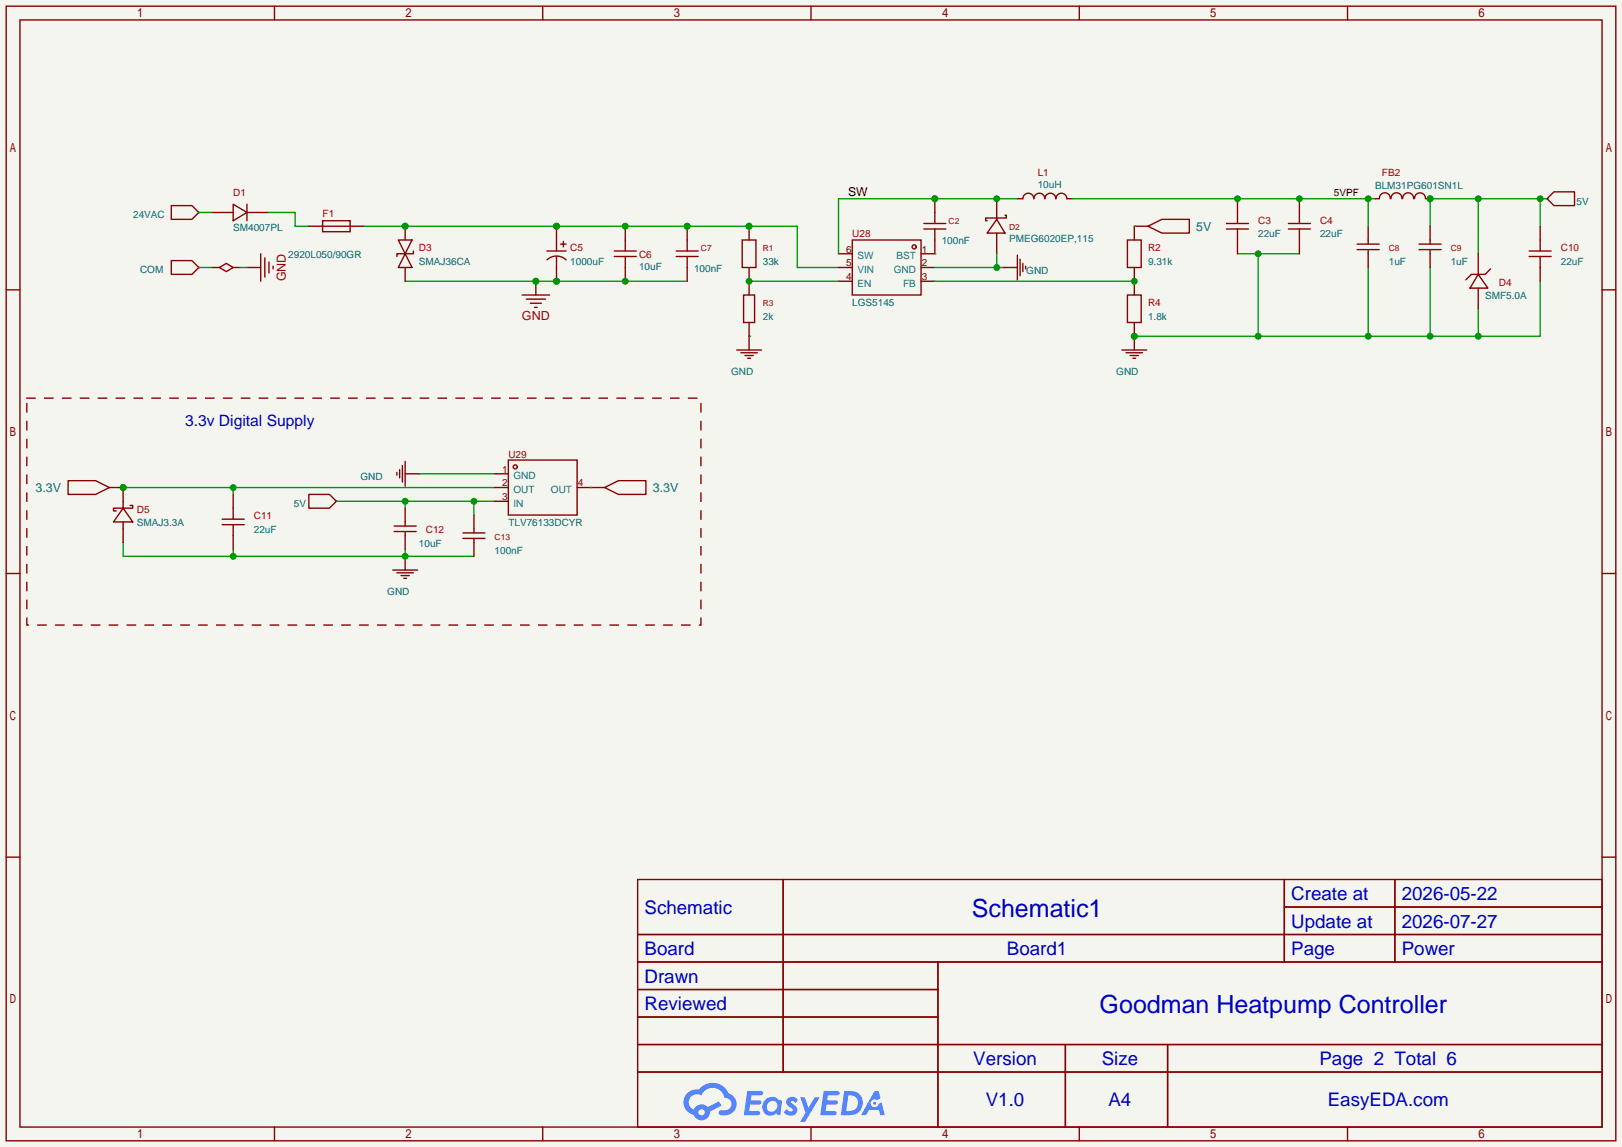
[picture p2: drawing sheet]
<svg xmlns="http://www.w3.org/2000/svg" width="299mm" height="212mm" viewBox="0 0 299 212" stroke-linecap="round" stroke-linejoin="round" font-family="sans-serif">
<path d="M0 0h299.5v211.8h-299.5z" fill="#f5f5f0"/>
<g fill="none" stroke="#850000" stroke-width=".25">
<path d="M1.1 1.1h297.2v209.6h-297.2zM3.7 3.7h292.1v204.5h-292.1zM50.7 1.1v2.6M100.2 1.1v2.6M149.7 1.1v2.6M199.3 1.1v2.6M248.8 1.1v2.6M1.1 53.5h2.6M295.8 53.5h2.5M1.1 105.9h2.6M295.8 105.9h2.5M1.1 158.3h2.6"/>
<path d="M295.8 158.3h2.5M117.7 162.4h178.1v45.8h-178.1zM117.7 172.6h178.1M117.7 177.7h178.1M144.6 162.4v35.6M173.2 177.7v30.5M237.1 162.4v15.3M237.1 167.5h58.7M257.5 162.4v15.3M117.7 182.8h55.5M117.7 192.9h178.1M117.7 187.8h55.5"/>
<path d="M117.7 198h178.1M196.7 192.9v15.3M215.6 192.9v15.3M50.7 208.2v2.5M100.2 208.2v2.5M149.7 208.2v2.5M199.3 208.2v2.5M248.8 208.2v2.5"/>
</g>
<g fill="#5487ff">
<path d="M145.5 202.8a1.3 1.3 0 0 1 1.8 .3l-.4 .6a.54 .54 0 0 0-.9-.2l.1 .2a1.58 1.58 0 0 1 1.1 1.6 1.43 1.43 0 0 1-2.5 .1l.5-.6a.64 .64 0 0 0 .5 .5 .64 .64 0 0 0 .7-.3l-.2-.2a1.6 1.6 0 0 1-1-1.6z"/>
<path d="M147.7 202.7h.9l.7 1.9 1.1-1.9h.9l-2.7 4.5h-.9l1-1.7z"/>
<path d="M138 201.5h1.6a1.31 1.31 0 0 1 1.2 .2 .4 .4 0 0 1-.3 .6h-1.8l-.1 .9h1.6a.4 .4 0 0 1 .4 .4 .4 .4 0 0 1-.4 .4h-1.7l-.2 1.2h.8a1.23 1.23 0 0 1 1.2 .2 .39 .39 0 0 1-.3 .6h-2.7z"/>
<path d="M152.1 201.5h1.6a1.32 1.32 0 0 1 1.3 .2 .39 .39 0 0 1-.4 .6h-1.7l-.2 .9h1.7a.4 .4 0 0 1 .3 .4 .4 .4 0 0 1-.4 .4h-1.7l-.2 1.2h.8a1.23 1.23 0 0 1 1.2 .2 .39 .39 0 0 1-.3 .6h-2.7z"/>
<path d="M161.5 201.5h.7l.4 1.3-.7 .4a.75 .75 0 0 0-1.1 .3 .75 .75 0 0 0 .5 1 .75 .75 0 0 0 .9-.6l.6-.3 .6 2.4h-.9l-.2-1h-1.9l-.5 1h-.9z"/>
<path d="M155.9 201.5l-.7 4.5h1.5a2.27 2.27 0 0 0 2.6-2.3 2.27 2.27 0 0 0-2.7-2.2zM156.6 202.3a1.5 1.5 0 0 1 1.8 1.5 1.5 1.5 0 0 1-1.9 1.4h-.3z"/>
<path d="M141.3 203.1a1.62 1.62 0 0 0-.4 2.1 1.62 1.62 0 0 0 2 .7l.4-.3 .3 .3 .5 .1 .3-2.5-.2-.3h-.4a1.58 1.58 0 0 0-2.5-.1zM141.9 203.6a.99 .99 0 0 1 1.6 .3 .99 .99 0 0 1-.9 1.4 .94 .94 0 0 1-1-.5 .94 .94 0 0 1 .3-1.2z"/>
<path d="M126.9 201.9a2.37 2.37 0 0 0 1.2 4 1.54 1.54 0 0 0 1.7 1 1.54 1.54 0 0 0 1.3-1.6l2.1-1.1-.5-.8-2 1.1a1.57 1.57 0 0 0-2.6 .4 1.5 1.5 0 0 1-.8-2.1 1.5 1.5 0 0 1 2.2-.5 2.23 2.23 0 0 1 2.3-1.4 2.23 2.23 0 0 1 2 1.8 1.16 1.16 0 0 1 1.2 1.1 1.16 1.16 0 0 1-1 1.3h-.7a.47 .47 0 0 0-.6 .3 .47 .47 0 0 0 .4 .6 2.23 2.23 0 0 0 2.3-.7 2.23 2.23 0 0 0 .4-2.3 2.16 2.16 0 0 0-1.3-1.1 3.2 3.2 0 0 0-5.4-.7l-1.2 .1zM129 205.4a.58 .58 0 0 1 1.1 0 .58 .58 0 0 1-1.1 0z"/>
<circle cx="161.5" cy="203.8" r=".28"/>
</g>
<path d="M31.6 38h3.8l1.3 1.2-1.3 1.3h-3.8zM36.7 39.2h.1M31.6 48.1h3.8l1.3 1.3-1.3 1.3h-3.8zM36.7 49.4h.1M113.4 47.4h4.1M113.4 46.4h4.1M115.4 41.8v4.6M115.4 47.4v4.5" fill="none" stroke="#850000" stroke-width=".25"/>
<path d="M49.4 39.2h5.1v2.6h2.5M67.2 41.8h80v7.6h7.6" fill="none" stroke="#009600" stroke-width=".25"/>
<g fill="#009600">
<circle cx="74.8" cy="41.8" r=".63"/>
<circle cx="102.7" cy="41.8" r=".63"/>
<circle cx="115.4" cy="41.8" r=".63"/>
<circle cx="126.9" cy="41.8" r=".63"/>
<circle cx="138.3" cy="41.8" r=".63"/>
</g>
<g fill="none" stroke="#850000" stroke-width=".25">
<path d="M57 91.3h3.8l1.3 1.3-1.3 1.3h-3.8zM62.1 92.6h.1M73.3 87.2v.6M73.8 86.7v1.6M74.3 86v3M74.8 85.2v4.6M74.8 87.5h2.5M77.3 87.5h.1M72.5 105.3h4.6M73.3 105.8h3M74 106.3h1.6M74.5 106.8h.6"/>
<path d="M74.8 102.7h.1M74.8 102.7v2.6"/>
</g>
<path d="M5 73.5h124.4v41.9h-124.4z" fill="none" stroke="#850000" stroke-width=".25" stroke-dasharray="1.5 1.8"/>
<path d="M22.7 90h68.6M43.1 90v1.3" fill="none" stroke="#009600" stroke-width=".25"/>
<g fill="#009600">
<circle cx="22.7" cy="90" r=".63"/>
<circle cx="43.1" cy="90" r=".63"/>
</g>
<path d="M62.1 92.6h29.2M74.8 92.6v1.3M87.5 92.6v2.5" fill="none" stroke="#009600" stroke-width=".25"/>
<g fill="#009600">
<circle cx="87.5" cy="92.6" r=".63"/>
<circle cx="74.8" cy="92.6" r=".63"/>
</g>
<path d="M77.3 87.5h14M22.7 100.2v2.5h64.8M43.1 101.5v1.2M74.8 101.5v1.2" fill="none" stroke="#009600" stroke-width=".25"/>
<g fill="#009600">
<circle cx="74.8" cy="102.7" r=".63"/>
<circle cx="43.1" cy="102.7" r=".63"/>
</g>
<path d="M74.8 51.9h52.1" fill="none" stroke="#009600" stroke-width=".25"/>
<g fill="#009600">
<circle cx="115.4" cy="51.9" r=".63"/>
<circle cx="102.7" cy="51.9" r=".63"/>
<circle cx="98.9" cy="51.9" r=".63"/>
</g>
<path d="M98.9 51.9v2.6" fill="none" stroke="#850000" stroke-width=".25"/>
<circle cx="98.9" cy="51.9" r=".63" fill="#009600"/>
<g fill="none" stroke="#850000" stroke-width=".25">
<path d="M184 36.7v3.8M185.5 39.8h.3v.5h-3.8v.5h.2M187.8 36.7h1a1.02 1.02 0 0 1 1.1-1 1.02 1.02 0 0 1 1 1 1.02 1.02 0 0 1 1-1 1.02 1.02 0 0 1 1 1 1.02 1.02 0 0 1 1-1 1.02 1.02 0 0 1 1 1 1.02 1.02 0 0 1 1.1-1 1.02 1.02 0 0 1 1 1h1M285.6 36.7h.1M286.9 35.4h3.8v2.6h-3.8l-1.3-1.3zM96.4 54.5h5.1M97.2 55.2h3.5M97.9 56h2M98.7 56.8h.5M154.8 49.4h2.6M154.8 46.9h2.6M154.8 51.9h2.6"/>
<path d="M157.4 44.3h12.7v10.2h-12.7zM170.1 49.4h2.5M170.1 46.9h2.5M170.1 51.9h2.5M184 40.5l1.5 2.6h-3.3zM184 43.1v3.8M185.3 49.4h.1M185.3 49.4h2.5M187.8 47.1v4.6M188.3 47.9v3M188.8 48.6v1.6M189.4 49.1v.6"/>
<path d="M136 64.6h4.6M136.8 65.2h3M137.5 65.7h1.6M138 66.2h.6M138.3 62.1h.1M138.3 62.1v2.5M207.1 64.6h4.6M207.9 65.2h3M208.7 65.7h1.5M209.2 66.2h.5M209.4 62.1h.1M209.4 62.1v2.5"/>
<circle cx="168.8" cy="45.6" r=".38"/>
</g>
<path d="M228.5 46.9h11.4M232.3 46.9v15.2M252.6 49.4v12.7M264 49.4v12.7M272.9 57v5.1M284.4 51.9v10.2h-75" fill="none" stroke="#009600" stroke-width=".25"/>
<g fill="#009600">
<circle cx="232.3" cy="62.1" r=".63"/>
<circle cx="232.3" cy="46.9" r=".63"/>
<circle cx="209.4" cy="62.1" r=".63"/>
<circle cx="252.6" cy="62.1" r=".63"/>
<circle cx="264" cy="62.1" r=".63"/>
<circle cx="272.9" cy="62.1" r=".63"/>
</g>
<path d="M187.8 36.7h-33v10.2" fill="none" stroke="#009600" stroke-width=".25"/>
<g fill="#009600">
<circle cx="172.6" cy="36.7" r=".63"/>
<circle cx="184" cy="36.7" r=".63"/>
</g>
<path d="M172.6 49.4h12.7M184 46.9v2.5" fill="none" stroke="#009600" stroke-width=".25"/>
<circle cx="184" cy="49.4" r=".63" fill="#009600"/>
<path d="M138.3 51.9h16.5M172.6 51.9h36.8" fill="none" stroke="#009600" stroke-width=".25"/>
<path d="M172.6 36.7v4.6M170.6 42.3h4M170.6 41.3h4M172.6 44.3v2.6" fill="none" stroke="#850000" stroke-width=".25"/>
<circle cx="172.6" cy="36.7" r=".63" fill="#009600"/>
<path d="M138.3 41.8v2.5M138.3 49.4v2.5M172.6 42.3v2" fill="none" stroke="#850000" stroke-width=".25"/>
<path d="M172.6 46.9h.1" fill="none" stroke="#009600" stroke-width=".25"/>
<circle cx="138.3" cy="41.8" r=".63" fill="#009600"/>
<path d="M137 44.3h2.6v5.1h-2.6zM137.3 54.5h2v5.1h-2zM138.3 51.9v2.6M138.3 59.6v2.5" fill="none" stroke="#850000" stroke-width=".25"/>
<circle cx="138.3" cy="51.9" r=".63" fill="#009600"/>
<path d="M138.3 62.1h.1" fill="none" stroke="#009600" stroke-width=".25"/>
<path d="M209.4 59.6v2.5" fill="none" stroke="#850000" stroke-width=".25"/>
<circle cx="209.4" cy="62.1" r=".63" fill="#009600"/>
<path d="M208.2 54.5h2.5v5.1h-2.5zM208.2 44.3h2.5v5.1h-2.5zM209.4 41.8v2.5M209.4 49.4v5.1" fill="none" stroke="#850000" stroke-width=".25"/>
<circle cx="209.4" cy="51.9" r=".63" fill="#009600"/>
<g fill="none" stroke="#850000" stroke-width=".25">
<path d="M228.5 36.7v4.6M239.9 36.7v4.6M57 41.8h10.2M59.6 40.8h5v2h-5zM124.8 47.4h4.1M124.8 46.4h4.1M126.9 41.8v4.6M126.9 49.4v2.5M226.4 42.3h4.1M226.4 41.3h4.1M228.5 42.3v4.6M237.9 42.3h4"/>
<path d="M237.9 41.3h4M239.9 42.3v4.6M12.6 88.8h5.1l2.5 1.2-2.5 1.3h-5.1zM20.2 90h2.5M85.5 99.4h4M85.5 98.4h4M87.5 95.1v3.3M87.5 99.4v3.3"/>
</g>
<circle cx="126.9" cy="41.8" r=".63" fill="#009600"/>
<path d="M126.9 47.4v2M22.7 90v2.6" fill="none" stroke="#850000" stroke-width=".25"/>
<circle cx="22.7" cy="90" r=".63" fill="#009600"/>
<path d="M73.5 44.3h2.6l-1.3 2.6zM74.8 46.9l1.3 2.5h-2.6zM74.8 41.8v2.5M76.3 46.4v.5h-3v.5M22.7 93.9l1.8 2.5h-3.5zM22.7 92.6v1.3M22.7 96.4v3.8M24 93.3h.5v.6h-3.5v.5h.5M72.8 98.2h4M72.8 97.2h4M74.8 93.9v3.3M74.8 98.2v3.3" fill="none" stroke="#850000" stroke-width=".25"/>
<circle cx="74.8" cy="41.8" r=".63" fill="#009600"/>
<path d="M74.8 49.4v2.5" fill="none" stroke="#850000" stroke-width=".25"/>
<path d="M272.9 36.7v10.2M284.4 36.7v5.1M285.6 36.7h-21.6v5.1" fill="none" stroke="#009600" stroke-width=".25"/>
<g fill="#009600">
<circle cx="272.9" cy="36.7" r=".63"/>
<circle cx="264" cy="36.7" r=".63"/>
<circle cx="284.4" cy="36.7" r=".63"/>
</g>
<g fill="none" stroke="#850000" stroke-width=".25">
<path d="M250.6 46.1h4M250.6 45.1h4M252.6 41.8v3.3M252.6 46.1v3.3M262 46.1h4.1M262 45.1h4.1M264 41.8v3.3M264 46.1v3.3M272.9 50.7l1.8 2.5h-3.3zM272.9 46.9v3.8M272.9 53.2v3.8M275.2 49.7l-1 1h-2.5l-1.1 1"/>
<path d="M41 96.9h4.1M41 95.9h4.1M43.1 91.3v4.6M43.1 96.9v4.6"/>
</g>
<path d="M198 36.7h55.9M252.6 36.7v5.1" fill="none" stroke="#009600" stroke-width=".25"/>
<g fill="#009600">
<circle cx="228.5" cy="36.7" r=".63"/>
<circle cx="239.9" cy="36.7" r=".63"/>
<circle cx="252.6" cy="36.7" r=".63"/>
</g>
<g fill="none" stroke="#850000" stroke-width=".25">
<path d="M263.3 36.7h.7M39.2 49.4h1.3M40.5 49.4l1.3-.8 1.3 .8-1.3 .8zM43.1 49.4h1.2M45.6 49.4h2.5M48.1 46.9v5M48.9 47.6v3.6M49.7 48.4v2M50.4 49.1v.6M209.4 41.8h2.6M212 41.8l2.5-1.3h5.1v2.6h-5.1zM282.3 47.4h4.1"/>
<path d="M282.3 46.4h4.1M284.4 41.8v4.6M284.4 47.4v4.5M91.3 87.5h2.6M91.3 90h2.6M91.3 92.6h2.6M93.9 85h12.7v10.1h-12.7zM106.6 90h5M111.6 90l2.6-1.2h5.1v2.5h-5.1z"/>
<circle cx="95.1" cy="86.2" r=".38"/>
</g>
<path d="M36.7 39.2h2.5M36.7 49.4h2.5M44.3 49.4h1.3M209.4 41.8h.1M109.1 90h.1" fill="none" stroke="#009600" stroke-width=".25"/>
<circle cx="264" cy="36.7" r=".63" fill="#009600"/>
<path d="M256.7 36.7a1.01 1.01 0 0 0-1-1.1 1.01 1.01 0 0 0-1 1.1h-.8M256.8 36.7a1.01 1.01 0 0 1 1-1.1 1.01 1.01 0 0 1 1 1.1M259 36.7a1.01 1.01 0 0 1 1-1.1 1.01 1.01 0 0 1 1 1.1M261.2 36.7a1.01 1.01 0 0 1 1-1.1 1.01 1.01 0 0 1 1 1.1M101 46.4h3.5M102.7 41.8v2.5" fill="none" stroke="#850000" stroke-width=".25"/>
<circle cx="102.7" cy="41.8" r=".63" fill="#009600"/>
<path d="M102.7 49.4v2.5" fill="none" stroke="#850000" stroke-width=".25"/>
<circle cx="102.7" cy="51.9" r=".63" fill="#009600"/>
<path d="M39.2 39.2h3.9M43.1 37.7l2.5 1.5-2.5 1.6zM45.6 37.7v3.1M45.6 39.2h3.8M101 48a2.54 2.54 0 0 1 3.5 0M102.7 44.3v2.1M102.7 47.4v2M103.5 45.1h1M104 44.6v1" fill="none" stroke="#850000" stroke-width=".25"/>
<g font-size="4.6" fill="#0000c2">
<text x="179.4" y="169.4">Schematic1</text>
<text x="203" y="187.1">Goodman Heatpump Controller</text>
</g>
<g font-size="3.5" fill="#0000c2">
<text x="238.4" y="166.2">Create at</text>
<text x="258.8" y="166.2">2026-05-22</text>
<text x="119" y="168.8">Schematic</text>
<text x="238.4" y="171.3">Update at</text>
<text x="258.8" y="171.3">2026-07-27</text>
<text x="119" y="176.4">Board</text>
<text x="185.9" y="176.4">Board1</text>
<text x="238.4" y="176.4">Page</text>
<text x="258.8" y="176.4">Power</text>
<text x="119" y="181.5">Drawn</text>
<text x="119" y="186.6">Reviewed</text>
<text x="179.7" y="196.7">Version</text>
<text x="203.4" y="196.7">Size</text>
<text x="243.6" y="196.7">Page 2 Total 6</text>
<text x="182" y="204.3">V1.0</text>
<text x="204.7" y="204.3">A4</text>
<text x="245.1" y="204.3">EasyEDA.com</text>
</g>
<text font-size="2.9" fill="#0000c2" x="34.2" y="78.6">3.3v Digital Supply</text>
<g font-size="2.3" fill="#006464">
<text x="220.9" y="42.6">5V</text>
<text x="6.6" y="90.9">3.3V</text>
<text x="120.5" y="90.9">3.3V</text>
</g>
<g font-size="2.3" fill="#a90000">
<text x="52.8" y="52" transform="rotate(-90 52.8 52)">GND</text>
<text x="96.4" y="59.1">GND</text>
</g>
<text font-size="2.2" x="156.6" y="36.2">SW</text>
<g font-size="1.8" fill="#a90000">
<text x="191.6" y="32.5">L1</text>
<text x="255.1" y="32.4">FB2</text>
<text x="43.1" y="36.2">D1</text>
<text x="59.6" y="40.1">F1</text>
<text x="232.3" y="41.3">C3</text>
<text x="243.7" y="41.3">C4</text>
<text x="77.3" y="46.4">D3</text>
<text x="105.3" y="46.4">C5</text>
<text x="118" y="47.6">C6</text>
<text x="157.4" y="43.9">U28</text>
<text x="212" y="46.4">R2</text>
<text x="288.2" y="46.4">C10</text>
<text x="276.7" y="52.8">D4</text>
<text x="212" y="56.6">R4</text>
<text x="93.9" y="84.5">U29</text>
<text x="25.3" y="94.7">D5</text>
<text x="46.9" y="95.9">C11</text>
<text x="78.6" y="98.5">C12</text>
</g>
<g font-size="1.8" fill="#006464">
<text x="191.6" y="34.8">10uH</text>
<text x="253.9" y="35">BLM31PG601SN1L</text>
<text x="24.6" y="40.3">24VAC</text>
<text x="291.1" y="37.8">5V</text>
<text x="43.1" y="42.6">SM4007PL</text>
<text x="53.2" y="47.7">2920L050/90GR</text>
<text x="173.9" y="45.1">100nF</text>
<text x="186.3" y="44.8">PMEG6020EP,115</text>
<text x="232.3" y="43.9">22uF</text>
<text x="243.7" y="43.9">22uF</text>
<text x="25.8" y="50.4">COM</text>
<text x="77.3" y="48.9">SMAJ36CA</text>
<text x="105.3" y="48.9">1000uF</text>
<text x="118" y="49.9">10uF</text>
<text x="128.1" y="50.2">100nF</text>
<text x="140.8" y="48.9">33k</text>
<text x="189.5" y="50.6">GND</text>
<text x="212" y="48.9">9.31k</text>
<text x="256.4" y="48.9">1uF</text>
<text x="267.8" y="48.9">1uF</text>
<text x="288.2" y="48.9">22uF</text>
<text x="140.8" y="59.1">2k</text>
<text x="157.4" y="56.6">LGS5145</text>
<text x="212" y="59.1">1.8k</text>
<text x="274.2" y="55.3">SMF5.0A</text>
<text x="135" y="69.3">GND</text>
<text x="206.1" y="69.3">GND</text>
<text x="66.6" y="88.7">GND</text>
<text x="54.3" y="93.6">5V</text>
<text x="25.3" y="97.2">SMAJ3.3A</text>
<text x="46.9" y="98.5">22uF</text>
<text x="77.3" y="101">10uF</text>
<text x="93.9" y="97.2">TLV76133DCYR</text>
<text x="91.3" y="102.3">100nF</text>
<text x="71.5" y="109.8">GND</text>
</g>
<text font-size="1.8" x="246.3" y="36.2">5VPF</text>
<g font-size="1.8" fill="#840000">
<text x="156.2" y="46.6">6</text>
<text x="170.2" y="46.6">1</text>
<text x="156.2" y="51.7">4</text>
<text x="156.2" y="49.2">5</text>
<text x="170.2" y="49.2">2</text>
<text x="170.2" y="51.7">3</text>
<text x="92.7" y="87.3">1</text>
<text x="92.7" y="89.8">2</text>
<text x="106.7" y="89.8">4</text>
<text x="92.7" y="92.4">3</text>
</g>
<g font-size="1.8" fill="#008484">
<text x="158.3" y="47.9">SW</text>
<text x="165.5" y="47.9">BST</text>
<text x="158.3" y="53">EN</text>
<text x="158.3" y="50.4">VIN</text>
<text x="165" y="50.4">GND</text>
<text x="166.8" y="53">FB</text>
<text x="94.8" y="88.5">GND</text>
<text x="94.8" y="91.1">OUT</text>
<text x="94.8" y="93.6">IN</text>
<text x="101.7" y="91.1">OUT</text>
</g>
<g font-size="1.6" fill="#a90000">
<text x="175.1" y="41.3">C2</text>
<text x="129.4" y="46.4">C7</text>
<text x="140.8" y="46.4">R1</text>
<text x="186.3" y="42.4">D2</text>
<text x="256.4" y="46.4">C8</text>
<text x="267.8" y="46.4">C9</text>
<text x="140.8" y="56.6">R3</text>
<text x="91.3" y="99.7">C13</text>
</g>
</svg>
